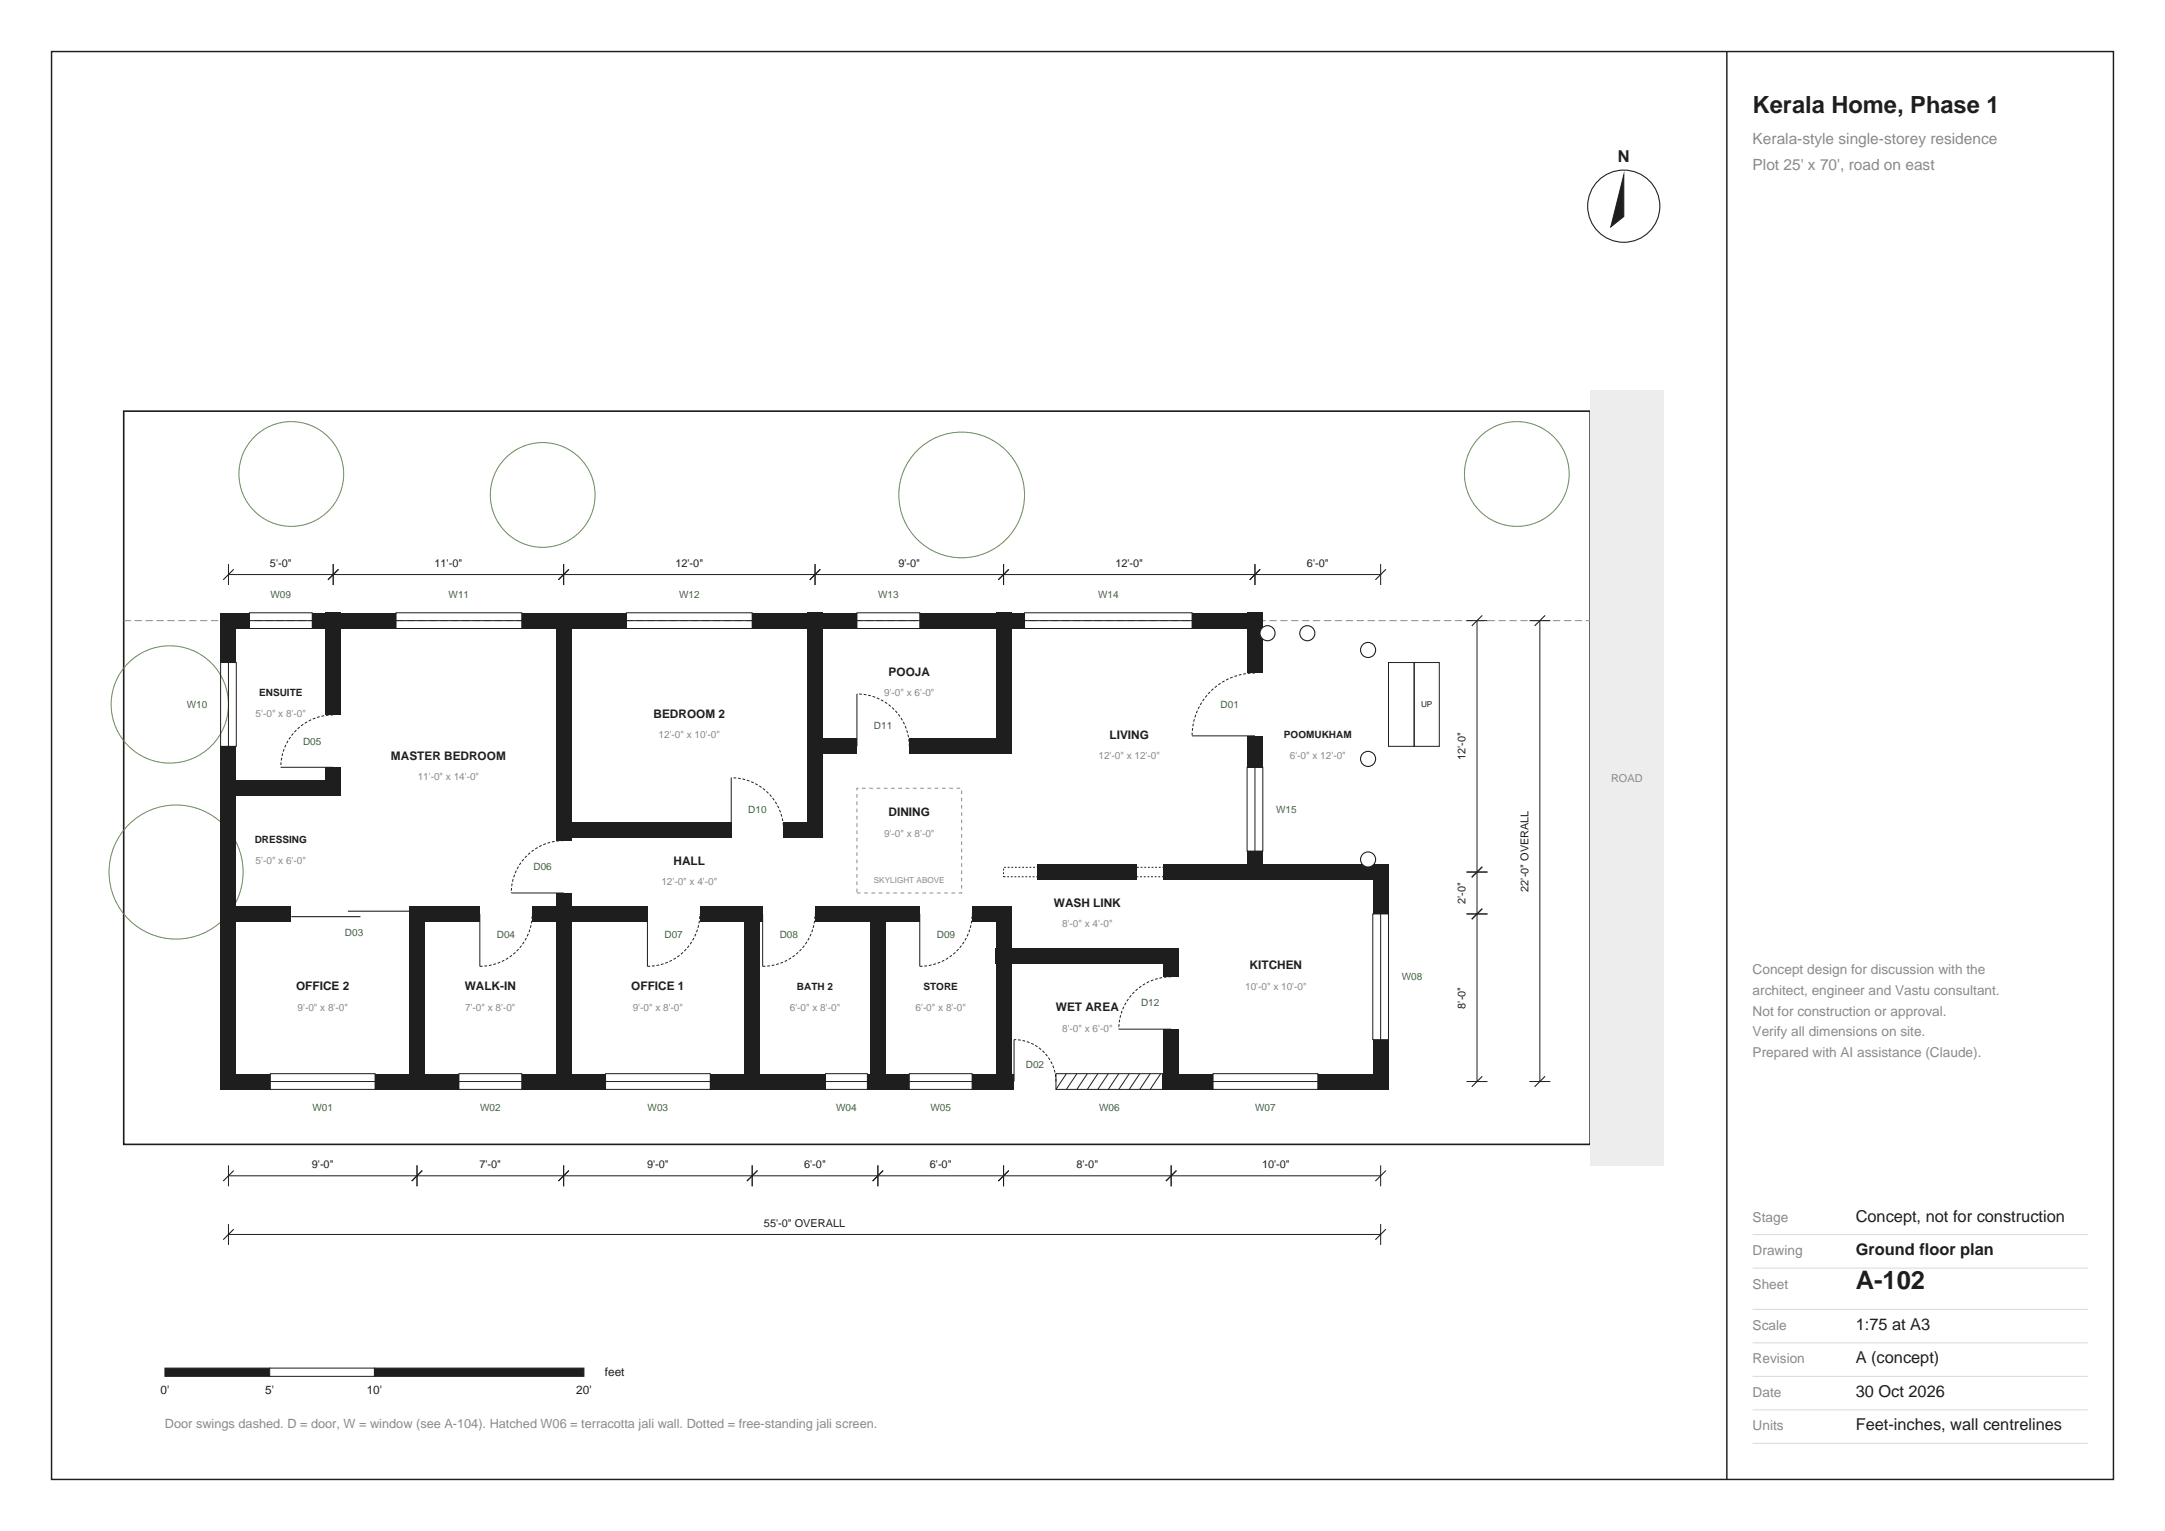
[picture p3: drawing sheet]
<svg xmlns="http://www.w3.org/2000/svg" width="420mm" height="297mm" viewBox="0 0 420 297" stroke-linecap="round" stroke-linejoin="round" font-family="sans-serif">
<path d="M10 10h400v277h-400zM335 10v277" fill="none" stroke="#1e1e1e" stroke-width=".28"/>
<path d="M340 239.5h65M340 246h65M340 254h65M340 260.5h65M340 267h65M340 273.5h65M340 280h65" fill="none" stroke="#d9d9d9" stroke-width=".19"/>
<path d="M24 79.8h284.5v142.2h-284.5z" fill="none" stroke="#1e1e1e" stroke-width=".32"/>
<path d="M24 120.4h284.5" fill="none" stroke="#8a8a8a" stroke-width=".19" stroke-dasharray="1.4 .7" stroke-linecap="butt"/>
<path d="M308.5 75.7h14.2v150.4h-14.2z" fill-rule="evenodd" fill="#ededed"/>
<g fill="none" stroke="#6f8e4a" stroke-width=".19">
<circle cx="56.5" cy="92" r="10.2"/>
<circle cx="105.3" cy="96" r="10.2"/>
<circle cx="186.6" cy="96" r="12.2"/>
<circle cx="294.3" cy="92" r="10.2"/>
<circle cx="32.9" cy="136.7" r="11.4"/>
<circle cx="34.2" cy="169.2" r="13"/>
</g>
<g fill="#1e1e1e">
<path d="M42.8 208.3h9.6v3h-9.6z" fill-rule="evenodd"/>
<path d="M72.8 208.3h16.2v3h-16.2z" fill-rule="evenodd"/>
<path d="M101.2 208.3h16.3v3h-16.3z" fill-rule="evenodd"/>
<path d="M137.8 208.3h22.3v3h-22.3z" fill-rule="evenodd"/>
<path d="M168.3 208.3h8.1v3h-8.1z" fill-rule="evenodd"/>
<path d="M188.6 208.3h8.1v3h-8.1z" fill-rule="evenodd"/>
<path d="M225.6 208.3h9.7v3h-9.7z" fill-rule="evenodd"/>
<path d="M255.6 208.3h13.8v3h-13.8z" fill-rule="evenodd"/>
<path d="M42.8 144.8h3v66.5h-3z" fill-rule="evenodd"/>
<path d="M42.8 118.9h3v9.6h-3z" fill-rule="evenodd"/>
<path d="M42.8 118.9h5.6v3h-5.6z" fill-rule="evenodd"/>
<path d="M60.6 118.9h16.2v3h-16.2z" fill-rule="evenodd"/>
<path d="M101.2 118.9h20.3v3h-20.3z" fill-rule="evenodd"/>
<path d="M145.9 118.9h20.3v3h-20.3z" fill-rule="evenodd"/>
<path d="M178.4 118.9h20.4v3h-20.4z" fill-rule="evenodd"/>
<path d="M231.3 118.9h13.7v3h-13.7z" fill-rule="evenodd"/>
<path d="M266.3 201.7h3.1v9.6h-3.1z" fill-rule="evenodd"/>
<path d="M266.3 167.6h3.1v9.7h-3.1z" fill-rule="evenodd"/>
<path d="M241.9 165.1h3.1v5.6h-3.1z" fill-rule="evenodd"/>
<path d="M241.9 142.8h3.1v6h-3.1z" fill-rule="evenodd"/>
<path d="M241.9 118.9h3.1v11.7h-3.1z" fill-rule="evenodd"/>
<path d="M79.4 175.8h3v35.5h-3z" fill-rule="evenodd"/>
<path d="M42.8 175.8h13.7v3h-13.7z" fill-rule="evenodd"/>
<path d="M80.9 175.8h12.2v3h-12.2z" fill-rule="evenodd"/>
<path d="M103.2 175.8h7.7v3h-7.7z" fill-rule="evenodd"/>
<path d="M42.8 151.4h23.4v3h-23.4z" fill-rule="evenodd"/>
<path d="M63.1 148.8h3.1v5.6h-3.1z" fill-rule="evenodd"/>
<path d="M63.1 118.9h3.1v19.8h-3.1z" fill-rule="evenodd"/>
<path d="M107.8 173.2h3.1v38.1h-3.1z" fill-rule="evenodd"/>
<path d="M107.8 118.9h3.1v44.2h-3.1z" fill-rule="evenodd"/>
<path d="M107.8 175.8h17.8v3h-17.8z" fill-rule="evenodd"/>
<path d="M135.8 175.8h12.2v3h-12.2z" fill-rule="evenodd"/>
<path d="M158.1 175.8h20.3v3h-20.3z" fill-rule="evenodd"/>
<path d="M188.6 175.8h7.6v3h-7.6z" fill-rule="evenodd"/>
<path d="M144.4 175.8h3v35.5h-3z" fill-rule="evenodd"/>
<path d="M168.8 175.8h3v35.5h-3z" fill-rule="evenodd"/>
<path d="M107.8 159.5h34.1v3.1h-34.1z" fill-rule="evenodd"/>
<path d="M152 159.5h7.6v3.1h-7.6z" fill-rule="evenodd"/>
<path d="M156.6 118.9h3v43.7h-3z" fill-rule="evenodd"/>
<path d="M156.6 143.3h9.6v3h-9.6z" fill-rule="evenodd"/>
<path d="M176.4 143.3h19.8v3h-19.8z" fill-rule="evenodd"/>
<path d="M193.2 118.9h3v27.4h-3z" fill-rule="evenodd"/>
<path d="M193.2 175.8h3v35.5h-3z" fill-rule="evenodd"/>
<path d="M193.2 183.9h35.5v3h-35.5z" fill-rule="evenodd"/>
<path d="M225.7 199.6h3v11.7h-3z" fill-rule="evenodd"/>
<path d="M225.7 183.9h3v5.6h-3z" fill-rule="evenodd"/>
<path d="M225.7 167.6h43.7v3.1h-43.7z" fill-rule="evenodd"/>
<path d="M201.3 167.6h19.3v3.1h-19.3z" fill-rule="evenodd"/>
</g>
<path d="M194.7 168.3h8.1v1.8h-8.1zM219.1 168.3h8.1v1.8h-8.1z" fill="none" stroke="#1e1e1e" stroke-width=".19" stroke-dasharray=".4 .4" stroke-linecap="butt"/>
<g fill="#fff" stroke="#1e1e1e" stroke-width=".21">
<circle cx="265.4" cy="166.7" r="1.46"/>
<circle cx="265.4" cy="147.2" r="1.46"/>
<circle cx="265.4" cy="126.1" r="1.46"/>
<circle cx="253.6" cy="122.8" r="1.46"/>
<circle cx="245.9" cy="122.8" r="1.46"/>
</g>
<g fill="none" stroke="#1e1e1e" stroke-width=".19">
<path d="M44.3 109.4v4.1M44.3 111.5h223.5M48.4 118.9h12.2v3h-12.2zM64.6 109.4v4.1M76.8 118.9h24.4v3h-24.4zM109.3 109.4v4.1M121.5 118.9h24.4v3h-24.4zM158.1 109.4v4.1M166.2 118.9h12.2v3h-12.2zM194.7 109.4v4.1M198.8 118.9h32.5v3h-32.5zM243.5 109.4v4.1"/>
<path d="M267.8 109.4v4.1M42.8 128.5h3v16.3h-3zM44.3 128.5v16.3M48.4 120.4h12.2M76.8 120.4h24.4M121.5 120.4h24.4M166.2 120.4h12.2M166.2 134.6v10.2M198.8 120.4h32.5M269.4 128.5h4.9v16.3h-4.9zM274.3 128.5h4.9v16.3h-4.9zM284.5 120.4h4.1"/>
<path d="M286.5 120.4v89.4M296.7 120.4h4.1M298.7 120.4v89.4M54.5 148.8h10.1M141.9 150.9v10.1M231.3 142.8h12.2M241.9 148.8h3.1v16.3h-3.1zM243.5 148.8v16.3M93.1 177.3v10.2M99.2 173.2h10.1M125.6 177.3v10.2M148 177.3v10.2"/>
<path d="M178.4 177.3v10.2M266.3 177.3h3.1v24.4h-3.1zM267.8 177.3v24.4M284.5 177.3h4.1M284.5 169.2h4.1M217 199.6h10.2M52.4 208.3h20.4v3h-20.4zM52.4 209.8h20.4M89 208.3h12.2v3h-12.2zM89 209.8h12.2M117.5 208.3h20.3v3h-20.3zM117.5 209.8h20.3"/>
<path d="M160.1 208.3h8.2v3h-8.2zM160.1 209.8h8.2M176.4 208.3h12.2v3h-12.2zM176.4 209.8h12.2M196.7 201.7v8.1M204.8 208.3h20.8v3h-20.8zM206.9 208.3l-2.1 3M208.9 208.3l-2 3M210.9 208.3l-2 3M213 208.3l-2.1 3M215 208.3l-2 3M217 208.3l-2 3"/>
<path d="M219.1 208.3l-2.1 3M221.1 208.3l-2 3M223.1 208.3l-2 3M225.2 208.3l-2.1 3M235.3 208.3h20.3v3h-20.3zM235.3 209.8h20.3M284.5 209.8h4.1M296.7 209.8h4.1M44.3 226.1v4M44.3 237.4v4.1M44.3 228.1h223.5M44.3 239.5h223.5"/>
<path d="M80.9 226.1v4M109.3 226.1v4M145.9 226.1v4M170.3 226.1v4M194.7 226.1v4M227.2 226.1v4M267.8 226.1v4M267.8 237.4v4.1"/>
</g>
<path d="M64.6 138.7a10.2 10.2 0 0 0-10.1 10.1M243.5 130.6a12.2 12.2 0 0 0-12.2 12.2M176.4 144.8a10.2 10.2 0 0 0-10.2-10.2M109.3 163.1a10.2 10.2 0 0 0-10.1 10.1M152 161a10.2 10.2 0 0 0-10.1-10.1M93.1 187.5a10.2 10.2 0 0 0 10.1-10.2M125.6 187.5a10.2 10.2 0 0 0 10.2-10.2M148 187.5a10.2 10.2 0 0 0 10.1-10.2M178.4 187.5a10.2 10.2 0 0 0 10.2-10.2M227.2 189.5a10.2 10.2 0 0 0-10.2 10.1M204.8 209.8a8.1 8.1 0 0 0-8.1-8.1" fill="none" stroke="#1e1e1e" stroke-width=".19" stroke-dasharray=".5 .4" stroke-linecap="butt"/>
<g fill="none" stroke="#1e1e1e" stroke-width=".21">
<path d="M45.3 110.4l-2 2.1M65.7 110.4l-2.1 2.1M110.4 110.4l-2.1 2.1M159.1 110.4l-2 2.1M195.7 110.4l-2 2.1M244.5 110.4l-2.1 2.1M268.9 110.4l-2.1 2.1M287.6 119.4l-2.1 2M299.7 119.4l-2 2M56.5 177.8h13.4M67.5 176.8h13.4M287.6 176.3l-2.1 2"/>
<path d="M287.6 168.2l-2.1 2M287.6 208.8l-2.1 2M299.7 208.8l-2 2M45.3 227.1l-2 2M45.3 238.5l-2 2M81.9 227.1l-2 2M110.4 227.1l-2.1 2M146.9 227.1l-2 2M171.3 227.1l-2 2M195.7 227.1l-2 2M228.2 227.1l-2 2M268.9 227.1l-2.1 2"/>
<path d="M268.9 238.5l-2.1 2"/>
<circle cx="315" cy="40" r="7"/>
</g>
<path d="M166.2 152.9h20.4v20.3h-20.4z" fill="none" stroke="#8a8a8a" stroke-width=".19" stroke-dasharray=".7 .7" stroke-linecap="butt"/>
<path d="M315 34v8l-2.5 2z" fill="#1e1e1e" stroke="#1e1e1e" stroke-width=".21"/>
<path d="M32 265.4h20.3v1.6h-20.3z" fill-rule="evenodd" fill="#1e1e1e" stroke="#1e1e1e" stroke-width=".19"/>
<path d="M52.3 265.4h20.3v1.6h-20.3z" fill-rule="evenodd" fill="#fff" stroke="#1e1e1e" stroke-width=".19"/>
<path d="M72.6 265.4h40.7v1.6h-40.7z" fill-rule="evenodd" fill="#1e1e1e" stroke="#1e1e1e" stroke-width=".19"/>
<text font-size="4.9" fill="#1e1e1e" x="360" y="250">A-102</text>
<text font-size="4.6" fill="#1e1e1e" x="340" y="22">Kerala Home, Phase 1</text>
<g font-size="3.2" fill="#1e1e1e">
<text x="313.9" y="31.5">N</text>
<text x="360" y="237">Concept, not for construction</text>
<text x="360" y="243.5">Ground floor plan</text>
<text x="360" y="258">1:75 at A3</text>
<text x="360" y="264.5">A (concept)</text>
<text x="360" y="271">30 Oct 2026</text>
<text x="360" y="277.5">Feet-inches, wall centrelines</text>
</g>
<g font-size="3" fill="#8a8a8a">
<text x="340" y="28">Kerala-style single-storey residence</text>
<text x="340" y="33">Plot 25' x 70', road on east</text>
</g>
<g font-size="2.6" fill="#8a8a8a">
<text x="340" y="189">Concept design for discussion with the</text>
<text x="340" y="193">architect, engineer and Vastu consultant.</text>
<text x="340" y="197">Not for construction or approval.</text>
<text x="340" y="201">Verify all dimensions on site.</text>
<text x="340" y="205">Prepared with AI assistance (Claude).</text>
<text x="340" y="237">Stage</text>
<text x="340" y="243.5">Drawing</text>
<text x="340" y="250">Sheet</text>
<text x="340" y="258">Scale</text>
<text x="340" y="264.5">Revision</text>
<text x="340" y="271">Date</text>
<text x="340" y="277.5">Units</text>
</g>
<text font-size="2.5" fill="#8a8a8a" x="32" y="277">Door swings dashed. D = door, W = window (see A-104). Hatched W06 = terracotta jali wall. Dotted = free-standing jali screen.</text>
<g font-size="2.3" fill="#1e1e1e">
<text x="172.4" y="131.2">POOJA</text>
<text x="126.8" y="139.3">BEDROOM 2</text>
<text x="215.2" y="143.4">LIVING</text>
<text x="75.8" y="147.4">MASTER BEDROOM</text>
<text x="172.4" y="158.4">DINING</text>
<text x="130.7" y="167.7">HALL</text>
<text x="204.4" y="175.9">WASH LINK</text>
<text x="242.4" y="188.1">KITCHEN</text>
<text x="57.4" y="192.1">OFFICE 2</text>
<text x="90.2" y="192.1">WALK-IN</text>
<text x="122.5" y="192.1">OFFICE 1</text>
<text x="204.8" y="196.2">WET AREA</text>
<text x="117.3" y="267">feet</text>
<text x="31.1" y="270.5">0'</text>
<text x="51.5" y="270.5">5'</text>
<text x="71.1" y="270.5">10'</text>
<text x="111.8" y="270.5">20'</text>
</g>
<g font-size="2.1" fill="#1e1e1e">
<text x="52.4" y="110">5'-0&quot;</text>
<text x="84.3" y="110">11'-0&quot;</text>
<text x="131" y="110">12'-0&quot;</text>
<text x="174.3" y="110">9'-0&quot;</text>
<text x="216.4" y="110">12'-0&quot;</text>
<text x="253.5" y="110">6'-0&quot;</text>
<text x="284.3" y="147.5" transform="rotate(-90 284.3 147.5)">12'-0&quot;</text>
<text x="296.5" y="173" transform="rotate(-90 296.5 173)">22'-0&quot; OVERALL</text>
<text x="284.3" y="175.3" transform="rotate(-90 284.3 175.3)">2'-0&quot;</text>
<text x="284.3" y="195.7" transform="rotate(-90 284.3 195.7)">8'-0&quot;</text>
<text x="60.5" y="226.6">9'-0&quot;</text>
<text x="93" y="226.6">7'-0&quot;</text>
<text x="125.5" y="226.6">9'-0&quot;</text>
<text x="156" y="226.6">6'-0&quot;</text>
<text x="180.4" y="226.6">6'-0&quot;</text>
<text x="208.8" y="226.6">8'-0&quot;</text>
<text x="244.8" y="226.6">10'-0&quot;</text>
<text x="148.2" y="238">55'-0&quot; OVERALL</text>
</g>
<text font-size="2.1" fill="#8a8a8a" x="312.5" y="151.6">ROAD</text>
<g font-size="1.9" fill="#2f6b4f">
<text x="52.5" y="116">W09</text>
<text x="87" y="116">W11</text>
<text x="131.7" y="116">W12</text>
<text x="170.3" y="116">W13</text>
<text x="213" y="116">W14</text>
<text x="36.2" y="137.3">W10</text>
<text x="236.8" y="137.3">D01</text>
<text x="169.5" y="141.4">D11</text>
<text x="58.8" y="144.4">D05</text>
<text x="145.2" y="157.7">D10</text>
<text x="247.6" y="157.7">W15</text>
<text x="103.5" y="168.8">D06</text>
<text x="66.9" y="181.6">D03</text>
<text x="96.4" y="182">D04</text>
<text x="128.9" y="182">D07</text>
<text x="151.3" y="182">D08</text>
<text x="181.7" y="182">D09</text>
<text x="271.9" y="190.2">W08</text>
<text x="221.4" y="195.2">D12</text>
<text x="199" y="207.2">D02</text>
<text x="60.6" y="215.6">W01</text>
<text x="93.1" y="215.6">W02</text>
<text x="125.6" y="215.6">W03</text>
<text x="162.2" y="215.6">W04</text>
<text x="180.5" y="215.6">W05</text>
<text x="213.2" y="215.6">W06</text>
<text x="243.5" y="215.6">W07</text>
</g>
<g font-size="1.9" fill="#1e1e1e">
<text x="50.3" y="135.1">ENSUITE</text>
<text x="249.1" y="143.2">POOMUKHAM</text>
<text x="49.4" y="163.5">DRESSING</text>
<text x="154.6" y="192">BATH 2</text>
<text x="179.2" y="192">STORE</text>
</g>
<g font-size="1.9" fill="#8a8a8a">
<text x="171.5" y="135.1">9'-0&quot; x 6'-0&quot;</text>
<text x="49.6" y="139.2">5'-0&quot; x 8'-0&quot;</text>
<text x="127.8" y="143.2">12'-0&quot; x 10'-0&quot;</text>
<text x="213.1" y="147.3">12'-0&quot; x 12'-0&quot;</text>
<text x="250.2" y="147.3">6'-0&quot; x 12'-0&quot;</text>
<text x="81" y="151.4">11'-0&quot; x 14'-0&quot;</text>
<text x="49.6" y="167.6">5'-0&quot; x 6'-0&quot;</text>
<text x="171.5" y="162.3">9'-0&quot; x 8'-0&quot;</text>
<text x="128.3" y="171.7">12'-0&quot; x 4'-0&quot;</text>
<text x="206.1" y="179.8">8'-0&quot; x 4'-0&quot;</text>
<text x="241.6" y="192">10'-0&quot; x 10'-0&quot;</text>
<text x="57.7" y="196.1">9'-0&quot; x 8'-0&quot;</text>
<text x="90.2" y="196.1">7'-0&quot; x 8'-0&quot;</text>
<text x="122.7" y="196.1">9'-0&quot; x 8'-0&quot;</text>
<text x="153.2" y="196.1">6'-0&quot; x 8'-0&quot;</text>
<text x="177.6" y="196.1">6'-0&quot; x 8'-0&quot;</text>
<text x="206.1" y="200.1">8'-0&quot; x 6'-0&quot;</text>
</g>
<text font-size="1.6" fill="#1e1e1e" x="275.7" y="137.2">UP</text>
<text font-size="1.6" fill="#8a8a8a" x="169.5" y="171.3">SKYLIGHT ABOVE</text>
</svg>
